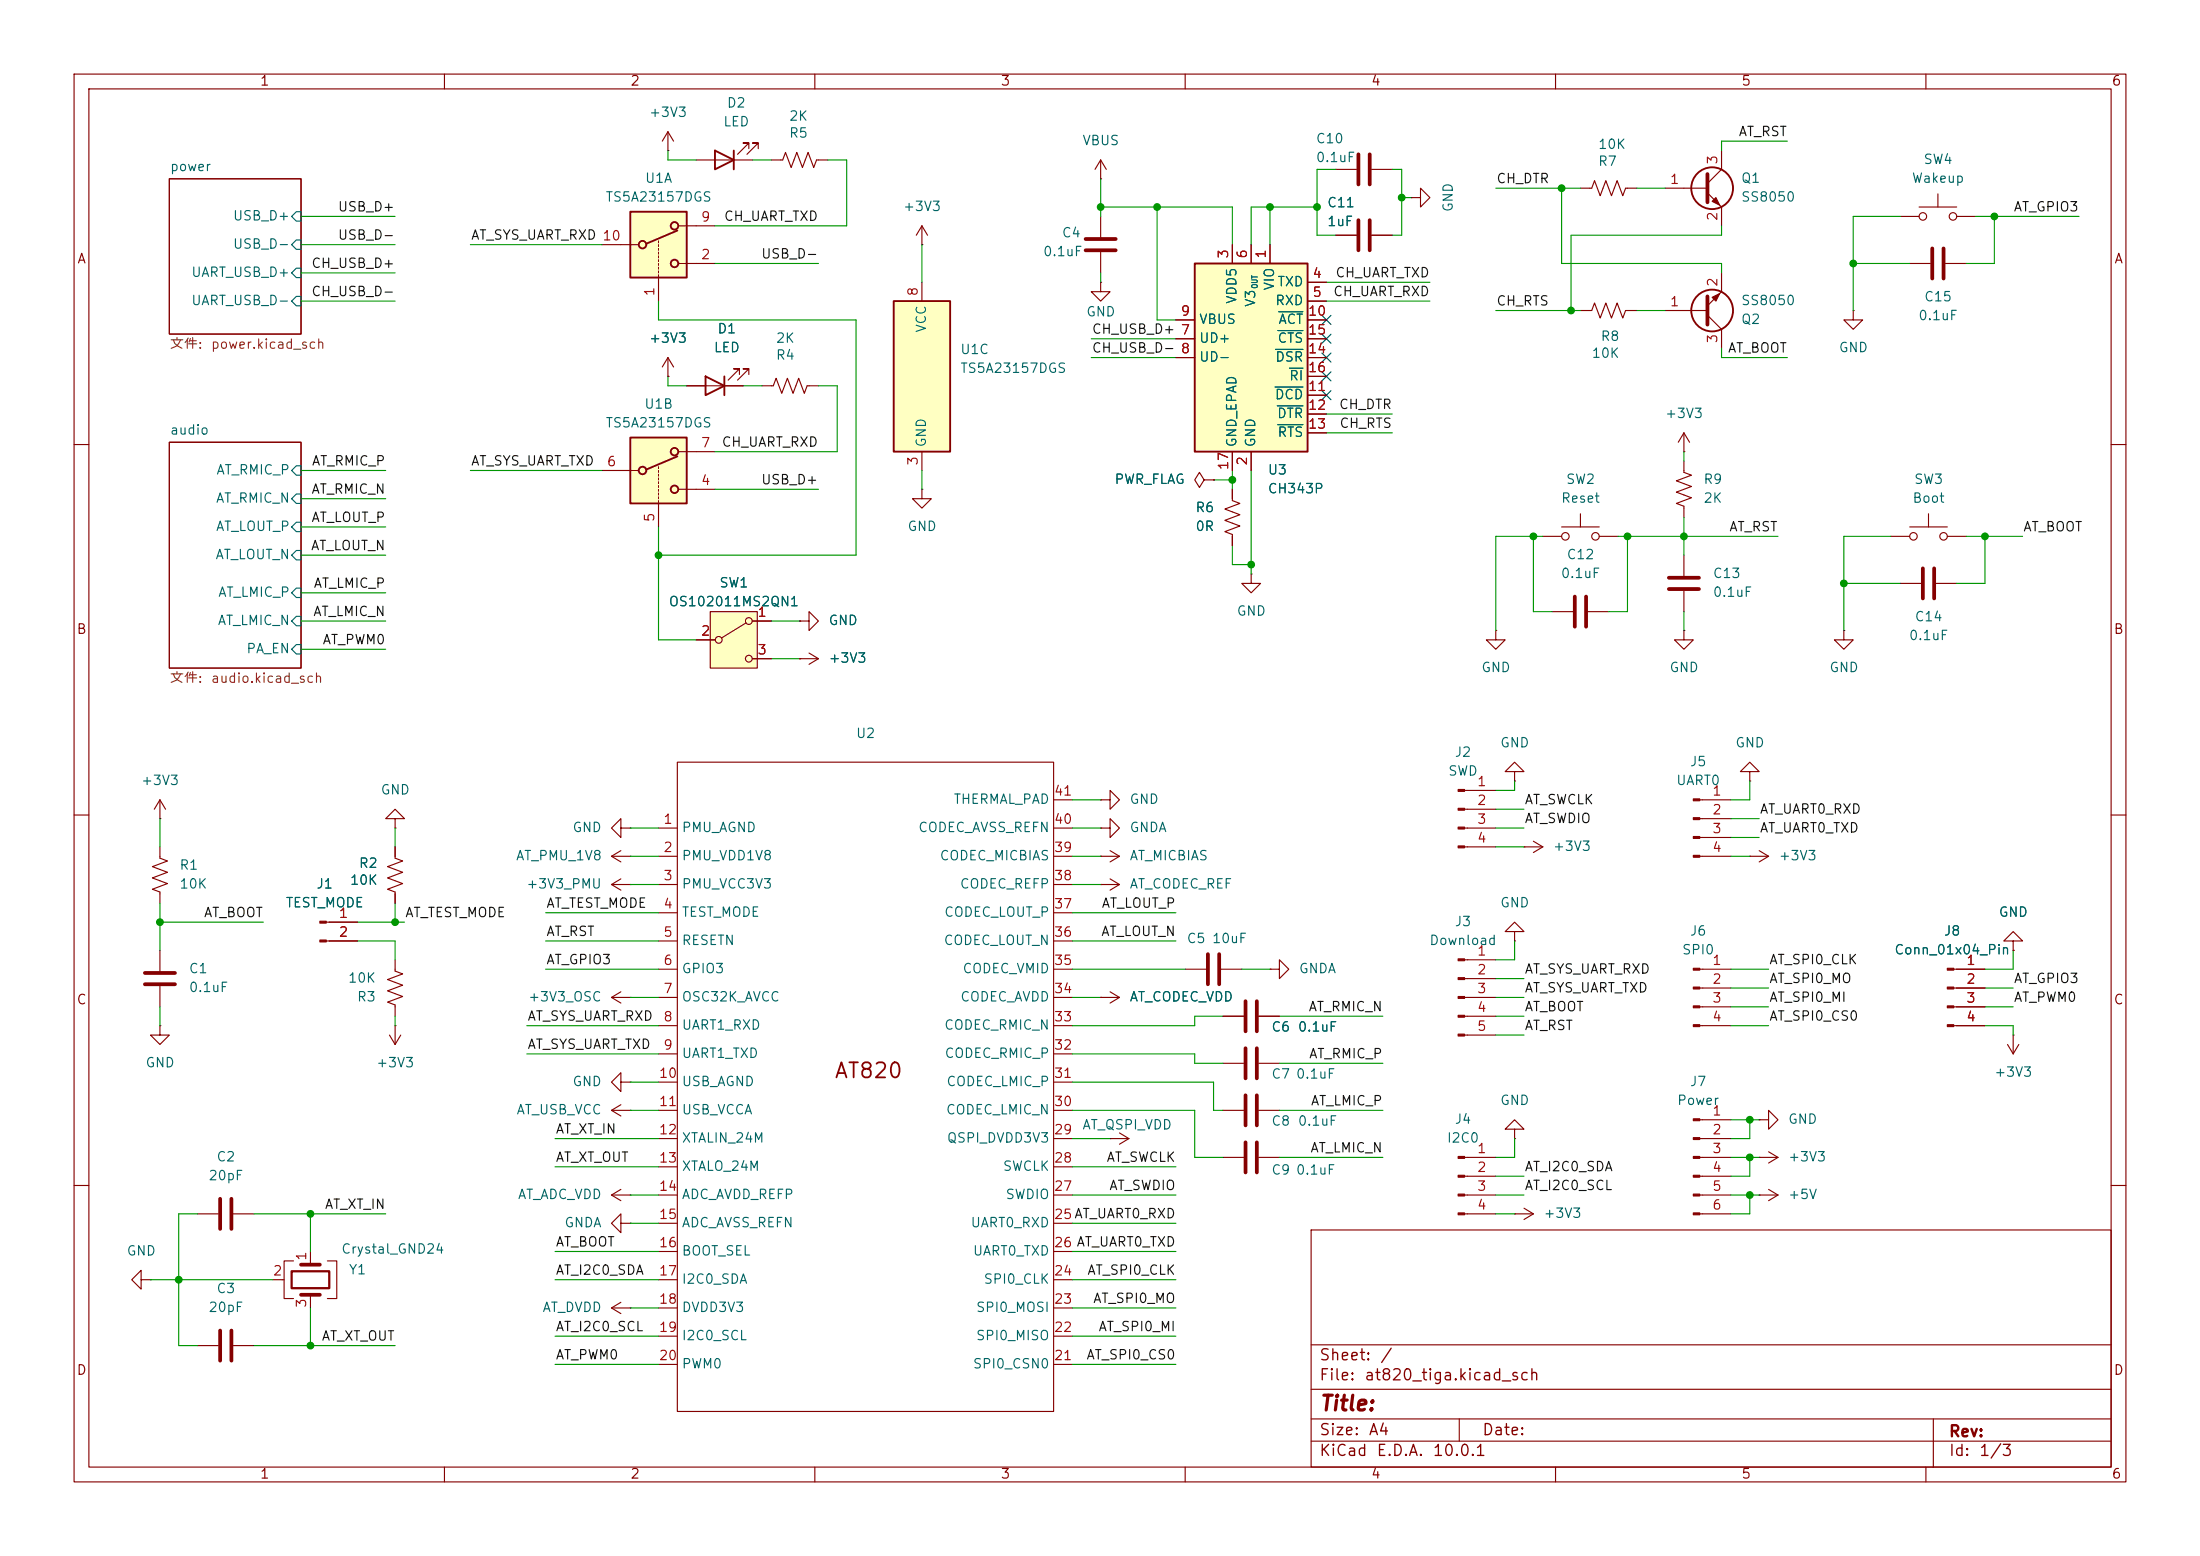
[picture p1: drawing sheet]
<svg xmlns="http://www.w3.org/2000/svg" width="297mm" height="210mm" viewBox="0 0 297 210" stroke-linecap="round" stroke-linejoin="round" font-family="sans-serif">
<g fill="none" stroke="#840000" stroke-width=".15">
<path d="M10 10h277v190h-277zM12 12h273v186h-273zM60 10v2M110 10v2M160 10v2M210 10v2M260 10v2M22.9 24.1h17.7v21h-17.7zM22.9 59.7h17.7v30.5h-17.7zM10 60h2M285 60h2M10 110h2"/>
<path d="M285 110h2M10 160h2M177 166h108v32h-108zM285 160h2M60 198v2M110 198v2M160 198v2M177 194.5h108M177 191.5h108M177 187.5h108M177 181.5h108M197 191.5v3"/>
<path d="M210 198v2M260 198v2M261 191.5v6.5"/>
</g>
<path d="M39.4 29.2l.6-.6h.6v1.2h-.6zM39.4 33l.6-.6h.6v1.3h-.6zM39.4 36.8l.6-.6h.6v1.3h-.6zM39.4 40.6l.6-.6h.6v1.3h-.6zM39.4 67.3l.6-.6h.6v1.2h-.6zM39.4 71.1l.6-.6h.6v1.3h-.6zM40 62.9h.6v1.2h-.6l-.6-.6zM40 74.3h.6v1.3h-.6l-.6-.7zM39.4 80l.6-.6h.6v1.2h-.6zM40 83.2h.6v1.3h-.6l-.6-.7zM40 87h.6v1.3h-.6l-.6-.7z" fill="none" stroke="#006464" stroke-width=".15"/>
<path d="M120.6 40.6h7.7v20.4h-7.7z" fill="#ffffc2"/>
<path d="M120.6 40.6h7.7v20.4h-7.7z" fill="none" stroke="#840000" stroke-width=".25"/>
<g fill="none" stroke="#840000" stroke-width=".15">
<path d="M124.5 38.1v2.5M124.5 61v2.5M21.6 110.5h.1M21.6 114.3v1.5l1 .4-2 .8 2 .7-2 .8 2 .8-2 .7 1 .4v1.5M21.6 108l-.8 1.2M21.6 108l.8 1.2M21.6 108v2.5M53.3 110.5h1.3l-1.3-1.3-1.2 1.3h1.2v1.3M53.3 111.8h.1M53.3 114.3v1.5l1.1 .4-2.1 .8 2.1 .7-2.1 .8 2.1 .8-2.1 .7 1 .4v1.5M82.5 115.6l1.3 .7M82.5 115.6h2.6"/>
<path d="M82.5 119.4l1.3 .7M82.5 119.4h2.6M83.8 111.8v-1.3l-1.3 1.3 1.3 1.2v-1.2h1.3M83.8 114.8l-1.3 .8M83.8 118.6l-1.3 .8M85.1 111.8h.1M85.1 115.6h.1M85.1 119.4h.1M148.6 119.4h.1M148.6 108h1.3v-1.3l1.2 1.3-1.2 1.2v-1.2M148.6 108h.1M148.6 115.6h.1"/>
<path d="M148.6 111.8h1.3v-1.3l1.2 1.3-1.2 1.2v-1.2M148.6 111.8h.1M148.6 115.6h2.5M148.6 119.4h2.5M149.9 118.6l1.2 .8M149.9 114.8l1.2 .8M151.1 119.4l-1.2 .7M151.1 115.6l-1.2 .7M44 124.5h4.3M44 127h4.3M52.6 139.7l.7 1.3M53.3 138.4h.1"/>
<path d="M53.3 129.5v1.6l1.1 .3-2.1 .8 2.1 .8-2.1 .7 2.1 .8-2.1 .8 1 .3v1.6M53.3 138.4v2.6M54.1 139.7l-.8 1.3M160 130.8h2.8M164.8 130.8h2.8M165.1 137.2h2.8M169.9 137.2h2.8M263.8 130.8h4.2M263.8 133.4h4.2M263.8 135.9h4.2M263.8 138.4h4.2M271.8 139.7h.1"/>
<path d="M271.8 127h1.2l-1.2-1.3-1.3 1.3h1.3v1.3M271.8 128.3h.1M271.8 139.7v2.5M82.5 149.9l1.3 .7M82.5 149.9h2.6M83.8 146.1v-1.3l-1.3 1.3 1.3 1.2v-1.2h1.3M83.8 149.1l-1.3 .8M85.1 146.1h.1M85.1 149.9h.1M165.1 149.9h2.8M169.9 149.9h2.8M271 141l.8 1.2"/>
<path d="M272.5 141l-.7 1.2M83.8 165.1v-1.3l-1.3 1.3 1.3 1.3v-1.3h1.3M85.1 165.1h.1M237.5 161.3h.1M237.5 161.3h2.5M238.8 160.5l1.2 .8M240 161.3l-1.2 .8M26.7 181.6h2.8M31.5 181.6h2.8"/>
</g>
<g fill="#840000" stroke="#840000" stroke-width=".15">
<path d="M262.9 130.7h.9v.2h-.9z"/>
<path d="M262.9 133.2h.9v.3h-.9z"/>
<path d="M262.9 135.8h.9v.2h-.9z"/>
<path d="M262.9 138.3h.9v.3h-.9z"/>
<path d="M43.2 124.3h.8v.3h-.8z"/>
<path d="M43.2 126.9h.8v.2h-.8z"/>
</g>
<path d="M163.1 128.8v4M164.6 128.8v4M168.1 135.1v4.1M169.7 135.1v4.1M168.1 147.8v4.1M169.7 147.8v4.1M29.7 179.6v4M31.2 179.6v4" fill="none" stroke="#840000" stroke-width=".51"/>
<path d="M161.3 35.6h15.2v25.4h-15.2z" fill="#ffffc2"/>
<path d="M161.3 35.6h15.2v25.4h-15.2z" fill="none" stroke="#840000" stroke-width=".25"/>
<g fill="none" stroke="#840000" stroke-width=".15">
<path d="M124.5 33h.1M124.5 30.5l-.8 1.3M124.5 30.5l.7 1.3M124.5 30.5v2.5M148.6 38.1v1.3h1.3l-1.3 1.2-1.3-1.2h1.3M148.6 38.1h.1M148.6 24.1h.1M148.6 21.6v2.5M148.6 29.2v2.8M148.6 34v2.8M148.6 21.6l-.8 1.3M148.6 21.6l.8 1.3"/>
<path d="M166.4 33v2.6M168.9 33v2.6M171.4 33v2.6M176.5 38.1h2.6M102.9 52.1h1.5l.4-1 .7 2 .8-2 .8 2 .7-2 .8 2 .4-1h1.5M158.7 45.7h2.6M158.7 48.3h2.6M158.7 43.2h2.6M176.5 40.6h2.6M176.5 45.7h2.6M176.5 48.3h2.6M176.5 43.2h2.6"/>
<path d="M176.5 53.3h2.6M176.5 55.9h2.6M176.5 58.4h2.6M176.5 50.8h2.6M124.5 66v1.3h1.2l-1.2 1.3-1.3-1.3h1.3M124.5 66h.1M166.4 61v2.5M168.9 77.5v1.2h1.3l-1.3 1.3-1.3-1.3h1.3M168.9 77.5h.1M168.9 61v2.5M208.3 72.4h2.5M210.8 71.1h5.1"/>
<path d="M213.4 69.3v1.8M215.9 72.4h2.5M107.9 83.8h1.3v-1.2l1.3 1.2-1.3 1.3v-1.3M107.9 83.8h.1M107.9 88.9h.1M107.9 88.9h2.6M109.2 88.1l1.3 .8M110.5 88.9l-1.3 .8M201.9 85.1v1.3h1.3l-1.3 1.2-1.2-1.2h1.2M201.9 85.1h.1M209.5 82.6h2.8M214.4 82.6h2.8"/>
<path d="M197.7 106.7h4.2M197.7 109.2h4.2M197.7 111.8h4.2M197.7 114.3h4.2M21.6 138.4v1.3h1.3l-1.3 1.3-1.3-1.3h1.3M21.6 138.4h.1M21.6 128.3v2.8M21.6 133.1v2.8M82.5 134.6h2.6M82.5 134.6l1.3 .8M83.8 133.9l-1.3 .7M85.1 134.6h.1"/>
<path d="M148.6 134.6h.1M148.6 134.6h2.5M149.9 133.9l1.2 .7M151.1 134.6l-1.2 .8M171.4 130.8h1.3v-1.3l1.3 1.3-1.3 1.3v-1.3M171.4 130.8h.1M197.7 134.6h4.2M197.7 129.5h4.2M197.7 132.1h4.2M197.7 137.2h4.2M197.7 139.7h4.2M204.5 125.7h1.2l-1.2-1.2-1.3 1.2h1.3v1.3"/>
<path d="M204.5 127h.1M229.5 130.8h4.2M229.5 133.4h4.2M229.5 135.9h4.2M229.5 138.4h4.2M149.9 153.7h.1M149.9 153.7h2.5M151.1 152.9l1.3 .8M152.4 153.7l-1.3 .7M165.1 143.5h2.8M165.1 156.2h2.8M169.9 143.5h2.8"/>
<path d="M169.9 156.2h2.8M197.7 156.2h4.2M197.7 158.8h4.2M204.5 152.4h1.2l-1.2-1.3-1.3 1.3h1.3v1.3M204.5 153.7h.1M229.5 156.2h4.2M229.5 151.1h4.2M229.5 153.7h4.2M229.5 158.8h4.2M19 172.7v-1.2l-1.2 1.2 1.2 1.3v-1.3h1.3M20.3 172.7h.1M82.5 161.3l1.3 .8"/>
<path d="M82.5 161.3h2.6M82.5 176.5l1.3 .8M82.5 176.5h2.6M83.8 160.5l-1.3 .8M83.8 175.8l-1.3 .7M85.1 161.3h.1M85.1 176.5h.1M197.7 161.3h4.2M197.7 163.8h4.2M204.5 163.8h.1M204.5 163.8h2.5M205.7 163.1l1.3 .7"/>
<path d="M207 163.8l-1.3 .8M229.5 161.3h4.2M229.5 163.8h4.2"/>
<circle cx="211.3" cy="72.4" r=".51"/>
<circle cx="215.4" cy="72.4" r=".51"/>
</g>
<path d="M172.1 52.2h3.8M172.2 47.2h3.7M172.4 54.8h3.5M172.5 57.3h3.4M172.5 44.6h3.4M172.6 42.1h3.3M174.1 49.7h1.8" fill="none" stroke="#006464" stroke-width=".15"/>
<path d="M146.6 32.3h4M146.6 33.8h4M212.6 80.5v4.1M214.1 80.5v4.1M19.6 131.3h4M19.6 132.8h4M168.1 141.5v4M168.1 154.2v4M169.7 141.5v4M169.7 154.2v4" fill="none" stroke="#840000" stroke-width=".51"/>
<g fill="#840000" stroke="#840000" stroke-width=".15">
<path d="M196.8 106.6h.9v.2h-.9z"/>
<path d="M196.8 109.1h.9v.2h-.9z"/>
<path d="M196.8 111.6h.9v.3h-.9z"/>
<path d="M196.8 114.2h.9v.2h-.9z"/>
<path d="M196.8 129.4h.9v.3h-.9z"/>
<path d="M196.8 132h.9v.2h-.9z"/>
<path d="M196.8 134.5h.9v.2h-.9z"/>
<path d="M196.8 137h.9v.3h-.9z"/>
<path d="M196.8 139.6h.9v.2h-.9z"/>
<path d="M228.6 151h.9v.3h-.9z"/>
<path d="M228.6 153.5h.9v.3h-.9z"/>
<path d="M228.6 156.1h.9v.2h-.9z"/>
<path d="M228.6 158.6h.9v.3h-.9z"/>
<path d="M228.6 161.2h.9v.2h-.9z"/>
<path d="M228.6 163.7h.9v.3h-.9z"/>
<path d="M196.8 156.1h.9v.2h-.9z"/>
<path d="M196.8 158.6h.9v.3h-.9z"/>
<path d="M196.8 161.2h.9v.2h-.9z"/>
<path d="M196.8 163.7h.9v.3h-.9z"/>
<path d="M228.6 130.7h.9v.2h-.9z"/>
<path d="M228.6 133.2h.9v.3h-.9z"/>
<path d="M228.6 135.8h.9v.2h-.9z"/>
<path d="M228.6 138.3h.9v.3h-.9z"/>
</g>
<path d="M95.9 82.6h6.3v7.6h-6.3z" fill="#ffffc2"/>
<g fill="none" stroke="#840000" stroke-width=".15">
<path d="M162.6 64.8l-.7-1-.6 1 .6 1 .7-1h1.2M163.8 64.8h.1M255.3 72.4h2.5M256.5 78.7h2.8M257.8 71.1h5.1M260.3 69.3v1.8M261.4 78.7h2.8M262.9 72.4h2.5M94 86.4h2.5M95.9 82.6h6.3v7.6h-6.3zM100.7 84.1l-3.3 2M101.6 83.8h2.5"/>
<path d="M101.6 88.9h2.5M227.3 85.1v1.3h1.3l-1.3 1.2-1.2-1.2h1.2M227.3 85.1h.1M88.9 115.6h2.5M88.9 111.8h2.5M88.9 119.4h2.5M91.4 102.9h50.8v87.6h-50.8zM142.2 108h2.6M142.2 115.6h2.6M142.2 111.8h2.6M142.2 119.4h2.6M229.5 108h4.2"/>
<path d="M229.5 110.5h4.2M229.5 113h4.2M229.5 115.6h4.2M88.9 123.2h2.5M88.9 127h2.5M88.9 130.8h2.5M88.9 134.6h2.5M88.9 138.4h2.5M142.2 123.2h2.6M142.2 127h2.6M142.2 130.8h2.6M142.2 134.6h2.6"/>
<path d="M142.2 138.4h2.6M88.9 142.2h2.5M88.9 146.1h2.5M88.9 149.9h2.5M88.9 153.7h2.5M88.9 157.5h2.5M142.2 142.2h2.6M142.2 146.1h2.6M142.2 149.9h2.6M142.2 153.7h2.6M142.2 157.5h2.6M88.9 161.3h2.5"/>
<path d="M88.9 165.1h2.5M88.9 168.9h2.5M88.9 172.7h2.5M88.9 176.5h2.5M142.2 161.3h2.6M142.2 165.1h2.6M142.2 168.9h2.6M142.2 172.7h2.6M142.2 176.5h2.6M88.9 180.3h2.5M88.9 184.2h2.5M142.2 180.3h2.6"/>
<path d="M142.2 184.2h2.6"/>
<circle cx="258.3" cy="72.4" r=".51"/>
<circle cx="262.4" cy="72.4" r=".51"/>
<circle cx="97" cy="86.4" r=".46"/>
<circle cx="101.1" cy="88.9" r=".46"/>
<circle cx="101.1" cy="83.8" r=".46"/>
</g>
<g fill="#840000" stroke="#840000" stroke-width=".15">
<path d="M228.6 107.8h.9v.3h-.9z"/>
<path d="M228.6 110.4h.9v.2h-.9z"/>
<path d="M228.6 112.9h.9v.3h-.9z"/>
<path d="M228.6 115.4h.9v.3h-.9z"/>
</g>
<path d="M259.6 76.7v4.1M261.1 76.7v4.1" fill="none" stroke="#840000" stroke-width=".51"/>
<path d="M85.1 28.6h7.6v8.9h-7.6z" fill="#ffffc2"/>
<g fill="none" stroke="#840000" stroke-width=".15">
<path d="M81.3 33h4.8M88.9 32.5v.3M88.9 33v.3M88.9 33.5v.3M88.9 34v.3M88.9 34.5v.3M88.9 35.1v.2M88.9 35.6v.2M88.9 36.1v.2M88.9 36.6v.2M88.9 37.1v.2M88.9 37.6v3"/>
<path d="M91.7 30.5h4.8M91.7 35.6h4.8M90.2 50.8h.1M90.2 48.3l-.8 1.2M90.2 48.3l.7 1.2M90.2 48.3v2.5M92.7 52.1h7.6M99.8 50.5v-.7h-.7h.7l-1.5 1.5M101.1 50.5v-.7h-.8h.8l-1.5 1.5M227.3 74.9v2.8M227.3 79.8v2.8M248.9 85.1v1.3h1.3l-1.3 1.2-1.3-1.2h1.3"/>
<path d="M248.9 85.1h.1M236.2 115.6h.1M236.2 115.6h2.6M237.5 114.8l1.3 .8M238.8 115.6l-1.3 .7"/>
</g>
<g fill="none" stroke="#840000" stroke-width=".25">
<path d="M85.1 28.6h7.6v8.9h-7.6zM91.4 31.1l-4.2 1.8M95.2 50.8l2.6 1.3-2.6 1.2zM97.8 50.8v2.5"/>
<circle cx="86.7" cy="33" r=".51"/>
<circle cx="91.1" cy="30.5" r=".51"/>
<circle cx="91.1" cy="35.6" r=".51"/>
</g>
<path d="M225.3 78h4.1M225.3 79.5h4.1" fill="none" stroke="#840000" stroke-width=".51"/>
<path d="M85.1 59.1h7.6v8.8h-7.6z" fill="#ffffc2"/>
<g fill="none" stroke="#840000" stroke-width=".15">
<path d="M90.2 17.8l-.8 1.3M90.2 17.8l.7 1.3M90.2 17.8v2.5M90.2 20.3h.1M94 21.6h7.6M101.1 20.1v-.8h-.8h.8l-1.5 1.5M102.4 20.1v-.8h-.8h.8l-1.6 1.5M104.1 21.6h1.6l.3-1 .8 2 .8-2 .7 2 .8-2 .8 2 .3-1h1.6M166.4 33v2.6M168.9 33v2.6M171.4 33v2.6M176.5 38.1h2.6"/>
<path d="M180.3 22.9h2.8M180.3 31.8h2.8M185.2 22.9h2.8M185.2 31.8h2.8M190.5 26.7h1.3v-1.3l1.2 1.3-1.2 1.2v-1.2M190.5 26.7h.1M213.4 25.4h1.5l.4-1 .7 2 .8-2 .8 2 .7-2 .8 2 .4-1h1.5M224.8 25.4h5.7M230.5 26l1.9 1.9v2.6M232.4 20.3v2.6l-1.9 1.9M232.4 36.8v2.6l-1.9 1.9M256.5 29.2h2.6"/>
<path d="M257.8 35.6h2.8M259.1 27.9h5.1M261.6 26.2v1.7M262.6 35.6h2.8M264.2 29.2h2.5M90.2 50.8h.1M92.7 52.1h2.5M97.8 52.1h2.5M158.7 45.7h2.6M158.7 48.3h2.6M158.7 43.2h2.6M176.5 40.6h2.6"/>
<path d="M176.5 45.7h2.6M176.5 48.3h2.6M176.5 43.2h2.6M176.5 53.3h2.6M176.5 55.9h2.6M176.5 58.4h2.6M176.5 50.8h2.6M213.4 41.9h1.5l.4-1 .7 2 .8-2 .8 2 .7-2 .8 2 .4-1h1.5M224.8 41.9h5.7M227.3 58.4l-.7 1.3M227.3 58.4l.8 1.3M227.3 58.4v2.6"/>
<path d="M230.5 42.5l1.9 2v2.5M250.2 41.9v1.3h1.3l-1.3 1.3-1.3-1.3h1.3M250.2 41.9h.1M81.3 63.5h4.8M88.9 63v.2M88.9 63.5v.3M88.9 64v.3M88.9 64.5v.3M88.9 65v.3M88.9 65.5v.3M88.9 66v.3M88.9 66.5v.3"/>
<path d="M88.9 67.1v.2M88.9 67.6v.2M88.9 68.1v3M91.7 61h4.8M91.7 66h4.8M163.8 64.8h.1M166.4 66v1.6l1 .3-2 .8 2 .8-2 .7 2 .8-2 .8 1 .3v1.6M166.4 61v2.5M168.9 61v2.5M227.3 61h.1M227.3 62.2v1.6l1 .3-2 .8 2 .8-2 .7 2 .8-2 .7 1 .4v1.6M94 86.4h2.5"/>
<path d="M101.6 83.8h2.5M101.6 88.9h2.5M107.9 83.8h.1M107.9 88.9h.1M53.3 114.3v1.3M204.5 104.1h1.2l-1.2-1.2-1.3 1.2h1.3v1.3M204.5 105.4h.1M205.7 114.3h.1M205.7 114.3h2.6M207 113.5l1.3 .8M208.3 114.3l-1.3 .8M236.2 104.1h1.3l-1.3-1.2-1.3 1.2h1.3v1.3"/>
<path d="M236.2 105.4h.1M44.4 124.5h3.9M44.4 127h3.9M53.3 120.7v1.2M148.6 134.6h.1M165.1 137.2h2.8M169.9 137.2h2.8M264.2 130.8h3.8M264.2 133.4h3.8M264.2 135.9h3.8M264.2 138.4h3.8M271.8 128.3h.1"/>
<path d="M237.5 151.1h1.3v-1.2l1.2 1.2-1.2 1.3v-1.3M237.5 151.1h.1M237.5 156.2h.1M237.5 156.2h2.5M238.8 155.4l1.2 .8M240 156.2l-1.2 .8M26.7 163.8h2.8M31.5 163.8h2.8M36.8 172.7h1.6M39.6 170.2h-1.2v5.1h1.2M41.9 168.9v1.8M41.9 174.8v1.7"/>
<path d="M44.2 170.2h1.3v5.1h-1.3"/>
<circle cx="259.6" cy="29.2" r=".51"/>
<circle cx="263.7" cy="29.2" r=".51"/>
</g>
<g fill="none" stroke="#840000" stroke-width=".25">
<path d="M96.5 20.3l2.6 1.3-2.6 1.3zM99.1 20.3v2.6M85.1 59.1h7.6v8.8h-7.6zM91.4 61.6l-4.2 1.8"/>
<circle cx="231.1" cy="25.4" r="2.82"/>
<circle cx="231.1" cy="41.9" r="2.82"/>
<circle cx="86.7" cy="63.5" r=".51"/>
<circle cx="91.1" cy="66" r=".51"/>
<circle cx="91.1" cy="61" r=".51"/>
</g>
<path d="M183.4 20.8v4.1M183.4 29.7v4.1M184.9 20.8v4.1M184.9 29.7v4.1M230.5 23.5v3.8M260.9 33.5v4.1M262.4 33.5v4.1M230.5 40v3.8M29.7 161.8v4.1M31.2 161.8v4.1M40.6 170.7h2.6M40.6 174.8h2.6" fill="none" stroke="#840000" stroke-width=".51"/>
<g fill="#840000" stroke="#840000" stroke-width=".15">
<path d="M231.1 27.2l.5-.5 .6 1z"/>
<path d="M231.1 40.1l1.1-.5-.6 1z"/>
</g>
<path d="M39.4 171.6h5v2.3h-5z" fill="none" stroke="#840000" stroke-width=".3"/>
<g fill="none" stroke="#009600" stroke-width=".15">
<path d="M241.3 19.1h-8.9v1.2M40.6 33h12.7M40.6 29.2h12.7M40.6 36.8h12.7M63.5 33h17.8M90.2 20.3v1.3h3.8M96.5 35.6h14M101.6 21.6h2.5M111.8 21.6h2.5v8.9h-17.8M124.5 33v5.1M148.6 27.9h17.8v5.1M148.6 24.1v5.1"/>
<path d="M148.6 36.8v1.3M156.2 27.9v15.3h2.5M171.4 27.9v5.1M177.8 27.9h-8.9v5.1M179.1 38.1h13.9M180.3 22.9h-2.5v8.9h2.5M188 22.9h1.2v8.9h-1.2M189.2 26.7h1.3M201.9 25.4h11.5M210.8 25.4v10.2h21.6v1.2M221 25.4h3.8M232.4 30.5v1.3h-20.3v10.1"/>
<path d="M250.2 35.6h7.6M256.5 29.2h-6.3v12.7M266.7 29.2h14M269.2 29.2v6.4h-3.8M40.6 40.6h12.7M88.9 40.6v2.6h26.7v31.7h-26.7M90.2 50.8v1.3h2.5M100.3 52.1h2.6M110.5 52.1h2.5v8.9h-16.5M147.3 48.3h11.4M147.3 45.7h11.4M179.1 40.6h13.9"/>
<path d="M179.1 55.9h8.9M179.1 58.4h8.9M201.9 41.9h11.5M221 41.9h3.8M232.4 47v1.3h8.9M40.6 74.9h11.5M40.6 63.5h11.5M40.6 67.3h11.5M40.6 71.1h11.5M63.5 63.5h17.8M88.9 71.1v15.3h5.1M96.5 66h14"/>
<path d="M124.5 63.5v2.5M163.8 64.8h2.6M166.4 73.7v2.5h2.5M166.4 63.5v2.5M168.9 63.5v14M207 72.4v10.2h2.5M208.3 72.4h-6.4v12.7M218.4 72.4h21.6M219.7 72.4v10.2h-2.5M227.3 61v1.2M227.3 69.9v5M248.9 78.7h7.6"/>
<path d="M255.3 72.4h-6.4v12.7M265.4 72.4h7.6M268 72.4v6.3h-3.8M40.6 83.8h11.5M40.6 80h11.5M40.6 87.6h11.5M104.1 83.8h3.8M104.1 88.9h3.8M227.3 82.6v2.5M21.6 110.5v3.8M53.3 111.8v2.5M85.1 119.4h3.8"/>
<path d="M85.1 111.8h3.8M85.1 115.6h3.8M144.8 119.4h3.8M144.8 111.8h3.8M144.8 108h3.8M144.8 115.6h3.8M201.9 111.8h3.8M201.9 114.3h3.8M201.9 109.2h3.8M204.5 105.4v1.3h-2.6M233.7 115.6h2.5M233.7 110.5h3.8"/>
<path d="M233.7 113h3.8M236.2 105.4v2.6h-2.5M21.6 121.9v6.4M21.6 135.9v2.5M21.6 124.5h14M48.3 127h5v2.5M48.3 124.5h6.3M53.3 121.9v2.6M53.3 137.2v1.2M71.1 138.4h17.8M73.7 127h15.2M73.7 123.2h15.2"/>
<path d="M73.7 130.8h15.2M85.1 134.6h3.8M144.8 127h13.9M144.8 123.2h13.9M144.8 134.6h3.8M144.8 130.8h15.2M165.1 137.2h-3.8v1.2h-16.5M167.6 130.8h3.8M172.7 137.2h14M201.9 134.6h3.8M201.9 137.2h3.8M201.9 139.7h3.8"/>
<path d="M201.9 132.1h3.8M204.5 127v2.5h-2.6M233.7 130.8h5.1M233.7 138.4h5.1M233.7 133.4h5.1M233.7 135.9h5.1M268 138.4h3.8v1.3M268 133.4h3.8M268 135.9h3.8M271.8 128.3v2.5h-3.8M71.1 142.2h17.8M74.9 157.5h14"/>
<path d="M74.9 153.7h14M85.1 149.9h3.8M85.1 146.1h3.8M144.8 157.5h13.9M144.8 153.7h5.1M144.8 149.9h16.5v6.3h3.8M144.8 146.1h19v3.8h1.3M144.8 142.2h16.5v1.3h3.8M172.7 156.2h14M172.7 149.9h14M172.7 143.5h14M201.9 158.8h3.8"/>
<path d="M204.5 153.7v2.5h-2.6M233.7 156.2h3.8M233.7 151.1h3.8M236.2 151.1v2.6h-2.5M236.2 156.2v2.6h-2.5M20.3 172.7h16.5M26.7 163.8h-2.6v17.8h2.6M34.3 163.8h17.8M41.9 163.8v5.1M41.9 176.5v5.1M74.9 168.9h14M74.9 172.7h14"/>
<path d="M85.1 161.3h3.8M85.1 165.1h3.8M85.1 176.5h3.8M144.8 168.9h13.9M144.8 172.7h13.9M144.8 161.3h13.9M144.8 165.1h13.9M144.8 176.5h13.9M201.9 161.3h3.8M201.9 163.8h2.6M233.7 161.3h3.8M236.2 161.3v2.5h-2.5"/>
<path d="M34.3 181.6h19M74.9 184.2h14M74.9 180.3h14M144.8 184.2h13.9M144.8 180.3h13.9"/>
</g>
<path d="M178.5 47.7l1.2 1.2M178.5 45.1l1.2 1.2M178.5 52.7l1.2 1.2M178.5 50.2l1.2 1.2M178.5 42.6l1.2 1.2M179.7 47.7l-1.2 1.2M179.7 45.1l-1.2 1.2M179.7 52.7l-1.2 1.2M179.7 50.2l-1.2 1.2M179.7 42.6l-1.2 1.2" fill="none" stroke="#000084" stroke-width=".15"/>
<path d="M172.1 52.2h3.8M172.2 47.2h3.7M172.4 54.8h3.5M172.5 57.3h3.4M172.5 44.6h3.4M172.6 42.1h3.3M174.1 49.7h1.8" fill="none" stroke="#006464" stroke-width=".15"/>
<g fill="#009600" stroke="#009600" stroke-width=".14">
<circle cx="21.6" cy="124.5" r=".46"/>
<circle cx="53.3" cy="124.5" r=".46"/>
<circle cx="88.9" cy="74.9" r=".46"/>
<circle cx="24.1" cy="172.7" r=".46"/>
<circle cx="41.9" cy="181.6" r=".46"/>
<circle cx="41.9" cy="163.8" r=".46"/>
<circle cx="168.9" cy="76.2" r=".46"/>
<circle cx="166.4" cy="64.8" r=".46"/>
<circle cx="210.8" cy="25.4" r=".46"/>
<circle cx="212.1" cy="41.9" r=".46"/>
<circle cx="219.7" cy="72.4" r=".46"/>
<circle cx="207" cy="72.4" r=".46"/>
<circle cx="227.3" cy="72.4" r=".46"/>
<circle cx="171.4" cy="27.9" r=".46"/>
<circle cx="148.6" cy="27.9" r=".46"/>
<circle cx="189.2" cy="26.7" r=".46"/>
<circle cx="156.2" cy="27.9" r=".46"/>
<circle cx="177.8" cy="27.9" r=".46"/>
<circle cx="236.2" cy="151.1" r=".46"/>
<circle cx="236.2" cy="156.2" r=".46"/>
<circle cx="236.2" cy="161.3" r=".46"/>
<circle cx="248.9" cy="78.7" r=".46"/>
<circle cx="269.2" cy="29.2" r=".46"/>
<circle cx="250.2" cy="35.6" r=".46"/>
<circle cx="268" cy="72.4" r=".46"/>
</g>
<g font-size="2" fill="#840000">
<text x="112.5" y="146">AT820</text>
<text x="178" y="190.9">Title:</text>
</g>
<g font-size="1.5" fill="#840000">
<text x="178" y="184">Sheet:</text>
<text x="186.2" y="184">/</text>
<text x="178" y="186.7">File:</text>
<text x="184.1" y="186.7">at820_tiga.kicad_sch</text>
<text x="178" y="196.9">KiCad</text>
<text x="178" y="194.1">Size:</text>
<text x="184.7" y="194.1">A4</text>
<text x="185.7" y="196.9">E.D.A.</text>
<text x="193.3" y="196.9">10.0.1</text>
<text x="200" y="194.1">Date:</text>
<text x="263" y="194.3">Rev:</text>
<text x="263" y="196.9">Id:</text>
<text x="267.1" y="196.9">1/3</text>
</g>
<g font-size="1.3" fill="#840000">
<text x="35" y="11.9">1</text>
<text x="85" y="11.9">2</text>
<text x="135" y="11.9">3</text>
<text x="185" y="11.9">4</text>
<text x="235" y="11.9">5</text>
<text x="285" y="11.9">6</text>
<text x="10.3" y="35.9">A</text>
<text x="285.3" y="35.9">A</text>
<text x="10.3" y="85.9">B</text>
<text x="285.3" y="85.9">B</text>
<text x="10.3" y="135.9">C</text>
<text x="285.3" y="135.9">C</text>
<text x="10.3" y="185.9">D</text>
<text x="285.3" y="185.9">D</text>
<text x="35" y="199.9">1</text>
<text x="85" y="199.9">2</text>
<text x="135" y="199.9">3</text>
<text x="185" y="199.9">4</text>
<text x="235" y="199.9">5</text>
<text x="285" y="199.9">6</text>
</g>
<g font-size="1.3" fill="#006464">
<text x="87.5" y="16.1">+3V3</text>
<text x="97.6" y="17.4">LED</text>
<text x="98" y="14.8">D2</text>
<text x="106.4" y="16.6">2K</text>
<text x="22.9" y="23.4">power</text>
<text x="106.4" y="18.9">R5</text>
<text x="146" y="19.9">VBUS</text>
<text x="177.6" y="19.7">C10</text>
<text x="177.6" y="22.2">0.1uF</text>
<text x="215.7" y="22.7">R7</text>
<text x="215.7" y="20.4">10K</text>
<text x="259.6" y="22.5">SW4</text>
<text x="81.7" y="27.5">TS5A23157DGS</text>
<text x="87" y="25">U1A</text>
<text x="121.8" y="28.8">+3V3</text>
<text x="179.1" y="28.3">C11</text>
<text x="196.4" y="28.7" transform="rotate(-90 196.4 28.7)">GND</text>
<text x="235" y="25">Q1</text>
<text x="235" y="27.5">SS8050</text>
<text x="258" y="25">Wakeup</text>
<text x="31.4" y="30.1">USB_D+</text>
<text x="31.4" y="33.9">USB_D-</text>
<text x="140.7" y="34.9">0.1uF</text>
<text x="143.3" y="32.4">C4</text>
<text x="179.1" y="30.8">1uF</text>
<text x="25.7" y="37.7">UART_USB_D+</text>
<text x="25.7" y="41.5">UART_USB_D-</text>
<text x="167.2" y="41.1" transform="rotate(-90 167.2 41.1)">VDD5</text>
<text x="169.8" y="41.5" transform="rotate(-90 169.8 41.5)">V3</text>
<text x="172.1" y="41.5">RXD</text>
<text x="172.3" y="39.3" transform="rotate(-90 172.3 39.3)">VIO</text>
<text x="172.4" y="39">TXD</text>
<text x="235" y="41.5">SS8050</text>
<text x="259.7" y="41">C15</text>
<text x="87.5" y="46.6">+3V3</text>
<text x="96.3" y="47.9">LED</text>
<text x="96.8" y="45.3">D1</text>
<text x="104.7" y="46.6">2K</text>
<text x="125.3" y="45" transform="rotate(-90 125.3 45)">VCC</text>
<text x="146.6" y="43">GND</text>
<text x="161.8" y="46.6">UD+</text>
<text x="161.8" y="44">VBUS</text>
<text x="172.4" y="46.6">CTS</text>
<text x="172.5" y="44">ACT</text>
<text x="216" y="46.3">R8</text>
<text x="235" y="44">Q2</text>
<text x="248.2" y="47.9">GND</text>
<text x="258.9" y="43.5">0.1uF</text>
<text x="104.7" y="48.9">R4</text>
<text x="129.5" y="48.1">U1C</text>
<text x="129.5" y="50.6">TS5A23157DGS</text>
<text x="161.8" y="49.1">UD-</text>
<text x="172.1" y="49.1">DSR</text>
<text x="173.9" y="51.7">RI</text>
<text x="214.8" y="48.6">10K</text>
<text x="22.9" y="59">audio</text>
<text x="81.7" y="58">TS5A23157DGS</text>
<text x="86.9" y="55.5">U1B</text>
<text x="172" y="54.2">DCD</text>
<text x="172.3" y="56.7">DTR</text>
<text x="172.4" y="59.3">RTS</text>
<text x="224.7" y="56.7">+3V3</text>
<text x="29.1" y="64.4">AT_RMIC_P</text>
<text x="125.3" y="60.5" transform="rotate(-90 125.3 60.5)">GND</text>
<text x="150.4" y="65.6">PWR_FLAG</text>
<text x="167.2" y="60.5" transform="rotate(-90 167.2 60.5)">GND_EPAD</text>
<text x="169.8" y="60.5" transform="rotate(-90 169.8 60.5)">GND</text>
<text x="171.1" y="64.4">U3</text>
<text x="211.3" y="65.6">SW2</text>
<text x="229.9" y="65.6">R9</text>
<text x="258.3" y="65.6">SW3</text>
<text x="29.1" y="68.2">AT_RMIC_N</text>
<text x="29.1" y="72">AT_LOUT_P</text>
<text x="122.4" y="72">GND</text>
<text x="161.3" y="69.4">R6</text>
<text x="161.3" y="72">0R</text>
<text x="171.1" y="66.9">CH343P</text>
<text x="210.7" y="68.2">Reset</text>
<text x="229.9" y="68.2">2K</text>
<text x="258.1" y="68.2">Boot</text>
<text x="29" y="75.8">AT_LOUT_N</text>
<text x="211.4" y="75.8">C12</text>
<text x="29.4" y="80.9">AT_LMIC_P</text>
<text x="90.2" y="82.1">OS102011MS2QN1</text>
<text x="97" y="79.6">SW1</text>
<text x="166.9" y="83.4">GND</text>
<text x="210.6" y="78.3">0.1uF</text>
<text x="231.1" y="78.3">C13</text>
<text x="231.1" y="80.9">0.1uF</text>
<text x="29.3" y="84.7">AT_LMIC_N</text>
<text x="33.2" y="88.5">PA_EN</text>
<text x="111.8" y="84.7">GND</text>
<text x="111.8" y="89.8">+3V3</text>
<text x="257.6" y="86.7">0.1uF</text>
<text x="258.4" y="84.2">C14</text>
<text x="199.9" y="91">GND</text>
<text x="225.3" y="91">GND</text>
<text x="246.9" y="91">GND</text>
<text x="115.5" y="99.9">U2</text>
<text x="202.4" y="101.2">GND</text>
<text x="234.2" y="101.2">GND</text>
<text x="18.9" y="106.3">+3V3</text>
<text x="51.3" y="107.5">GND</text>
<text x="195.4" y="105">SWD</text>
<text x="196.3" y="102.5">J2</text>
<text x="226.2" y="106.3">UART0</text>
<text x="228" y="103.7">J5</text>
<text x="77.2" y="112.6">GND</text>
<text x="91.9" y="112.6">PMU_AGND</text>
<text x="123.9" y="112.6">CODEC_AVSS_REFN</text>
<text x="128.6" y="108.8">THERMAL_PAD</text>
<text x="152.4" y="108.8">GND</text>
<text x="152.4" y="112.6">GNDA</text>
<text x="24.1" y="117.7">R1</text>
<text x="47.2" y="119.7">10K</text>
<text x="48.4" y="117.4">R2</text>
<text x="69.6" y="116.4">AT_PMU_1V8</text>
<text x="91.9" y="116.4">PMU_VDD1V8</text>
<text x="126.8" y="116.4">CODEC_MICBIAS</text>
<text x="152.4" y="116.4">AT_MICBIAS</text>
<text x="209.6" y="115.2">+3V3</text>
<text x="240" y="116.4">+3V3</text>
<text x="24.1" y="120.2">10K</text>
<text x="38.5" y="122.8">TEST_MODE</text>
<text x="42.6" y="120.2">J1</text>
<text x="71" y="120.2">+3V3_PMU</text>
<text x="91.9" y="120.2">PMU_VCC3V3</text>
<text x="91.9" y="124.1">TEST_MODE</text>
<text x="127.4" y="124.1">CODEC_LOUT_P</text>
<text x="129.5" y="120.2">CODEC_REFP</text>
<text x="152.4" y="120.2">AT_CODEC_REF</text>
<text x="196.3" y="125.3">J3</text>
<text x="202.4" y="122.8">GND</text>
<text x="269.7" y="124.1">GND</text>
<text x="25.4" y="131.7">C1</text>
<text x="91.9" y="127.9">RESETN</text>
<text x="91.9" y="131.7">GPIO3</text>
<text x="127.3" y="127.9">CODEC_LOUT_N</text>
<text x="129.9" y="131.7">CODEC_VMID</text>
<text x="160.1" y="127.6">C5</text>
<text x="163.5" y="127.6">10uF</text>
<text x="175.3" y="131.7">GNDA</text>
<text x="192.9" y="127.9">Download</text>
<text x="227" y="129.1">SPI0</text>
<text x="228" y="126.6">J6</text>
<text x="255.7" y="129.1">Conn_01x04_Pin</text>
<text x="262.3" y="126.6">J8</text>
<text x="25.4" y="134.2">0.1uF</text>
<text x="46.9" y="132.9">10K</text>
<text x="48.1" y="135.5">R3</text>
<text x="71.2" y="135.5">+3V3_OSC</text>
<text x="91.9" y="135.5">OSC32K_AVCC</text>
<text x="129.6" y="135.5">CODEC_AVDD</text>
<text x="152.4" y="135.5">AT_CODEC_VDD</text>
<text x="91.9" y="139.3">UART1_RXD</text>
<text x="91.9" y="143.1">UART1_TXD</text>
<text x="127.4" y="139.3">CODEC_RMIC_N</text>
<text x="127.4" y="143.1">CODEC_RMIC_P</text>
<text x="171.6" y="139.5">C6</text>
<text x="175.1" y="139.5">0.1uF</text>
<text x="19.6" y="144.4">GND</text>
<text x="50.7" y="144.4">+3V3</text>
<text x="77.2" y="146.9">GND</text>
<text x="91.9" y="146.9">USB_AGND</text>
<text x="127.7" y="146.9">CODEC_LMIC_P</text>
<text x="171.6" y="145.9">C7</text>
<text x="174.9" y="145.9">0.1uF</text>
<text x="202.4" y="149.5">GND</text>
<text x="226.3" y="149.5">Power</text>
<text x="228" y="146.9">J7</text>
<text x="269.1" y="145.6">+3V3</text>
<text x="69.6" y="150.7">AT_USB_VCC</text>
<text x="91.9" y="150.7">USB_VCCA</text>
<text x="91.9" y="154.5">XTALIN_24M</text>
<text x="127.6" y="150.7">CODEC_LMIC_N</text>
<text x="127.7" y="154.5">QSPI_DVDD3V3</text>
<text x="146" y="152.8">AT_QSPI_VDD</text>
<text x="171.6" y="152.2">C8</text>
<text x="175.1" y="152.2">0.1uF</text>
<text x="195.2" y="154.5">I2C0</text>
<text x="196.3" y="152">J4</text>
<text x="241.3" y="152">GND</text>
<text x="28.1" y="159.6">20pF</text>
<text x="29.1" y="157.1">C2</text>
<text x="91.9" y="158.3">XTALO_24M</text>
<text x="135.3" y="158.3">SWCLK</text>
<text x="171.6" y="158.9">C9</text>
<text x="174.9" y="158.9">0.1uF</text>
<text x="241.3" y="157.1">+3V3</text>
<text x="69.8" y="162.2">AT_ADC_VDD</text>
<text x="76.1" y="166">GNDA</text>
<text x="91.9" y="162.2">ADC_AVDD_REFP</text>
<text x="91.9" y="166">ADC_AVSS_REFN</text>
<text x="130.9" y="166">UART0_RXD</text>
<text x="135.7" y="162.2">SWDIO</text>
<text x="208.3" y="164.7">+3V3</text>
<text x="241.3" y="162.2">+5V</text>
<text x="17" y="169.8">GND</text>
<text x="46" y="169.5">Crystal_GND24</text>
<text x="47" y="172.3">Y1</text>
<text x="91.9" y="169.8">BOOT_SEL</text>
<text x="91.9" y="173.6">I2C0_SDA</text>
<text x="131.2" y="169.8">UART0_TXD</text>
<text x="132.7" y="173.6">SPI0_CLK</text>
<text x="28.1" y="177.4">20pF</text>
<text x="29.1" y="174.9">C3</text>
<text x="73.1" y="177.4">AT_DVDD</text>
<text x="91.9" y="177.4">DVDD3V3</text>
<text x="131.7" y="177.4">SPI0_MOSI</text>
<text x="91.9" y="181.2">I2C0_SCL</text>
<text x="91.9" y="185">PWM0</text>
<text x="131.2" y="185">SPI0_CSN0</text>
<text x="131.7" y="181.2">SPI0_MISO</text>
</g>
<g font-size="1.3" fill="#a90000">
<text x="232.2" y="22.3" transform="rotate(-90 232.2 22.3)">3</text>
<text x="225.4" y="25.1">1</text>
<text x="232.2" y="29.9" transform="rotate(-90 232.2 29.9)">2</text>
<text x="94.5" y="35.3">2</text>
<text x="94.5" y="30.2">9</text>
<text x="166.1" y="35" transform="rotate(-90 166.1 35)">3</text>
<text x="168.7" y="35" transform="rotate(-90 168.7 35)">6</text>
<text x="171.2" y="35" transform="rotate(-90 171.2 35)">1</text>
<text x="88.6" y="40.1" transform="rotate(-90 88.6 40.1)">1</text>
<text x="124.2" y="40.1" transform="rotate(-90 124.2 40.1)">8</text>
<text x="177.1" y="37.8">4</text>
<text x="177.1" y="40.4">5</text>
<text x="225.4" y="41.7">1</text>
<text x="232.2" y="38.8" transform="rotate(-90 232.2 38.8)">2</text>
<text x="159.3" y="42.9">9</text>
<text x="159.3" y="45.5">7</text>
<text x="176.5" y="42.9">10</text>
<text x="176.5" y="45.5">15</text>
<text x="232.2" y="46.4" transform="rotate(-90 232.2 46.4)">3</text>
<text x="159.3" y="48">8</text>
<text x="176.5" y="53.1">11</text>
<text x="176.5" y="48">14</text>
<text x="176.5" y="50.5">16</text>
<text x="176.5" y="55.6">12</text>
<text x="176.5" y="58.2">13</text>
<text x="81.8" y="63.2">6</text>
<text x="94.5" y="65.8">4</text>
<text x="94.5" y="60.7">7</text>
<text x="124.2" y="62.9" transform="rotate(-90 124.2 62.9)">3</text>
<text x="166.1" y="63.5" transform="rotate(-90 166.1 63.5)">17</text>
<text x="168.7" y="62.9" transform="rotate(-90 168.7 62.9)">2</text>
<text x="88.6" y="70.6" transform="rotate(-90 88.6 70.6)">5</text>
<text x="102.2" y="83.6">1</text>
<text x="94.5" y="86.1">2</text>
<text x="102.2" y="88.6">3</text>
<text x="142.2" y="107.7">41</text>
<text x="199.3" y="106.4">1</text>
<text x="231.1" y="107.7">1</text>
<text x="89.5" y="111.5">1</text>
<text x="142.2" y="111.5">40</text>
<text x="199.3" y="109">2</text>
<text x="199.3" y="111.5">3</text>
<text x="231.1" y="110.2">2</text>
<text x="231.1" y="112.8">3</text>
<text x="89.5" y="115.3">2</text>
<text x="89.5" y="119.1">3</text>
<text x="142.2" y="119.1">38</text>
<text x="142.2" y="115.3">39</text>
<text x="199.3" y="114">4</text>
<text x="231.1" y="115.3">4</text>
<text x="45.6" y="124.2">1</text>
<text x="89.5" y="122.9">4</text>
<text x="142.2" y="122.9">37</text>
<text x="45.6" y="126.7">2</text>
<text x="89.5" y="126.7">5</text>
<text x="89.5" y="130.6">6</text>
<text x="142.2" y="130.6">35</text>
<text x="142.2" y="126.7">36</text>
<text x="199.3" y="129.3">1</text>
<text x="199.3" y="131.8">2</text>
<text x="231.1" y="130.6">1</text>
<text x="265.4" y="130.6">1</text>
<text x="89.5" y="134.4">7</text>
<text x="142.2" y="134.4">34</text>
<text x="199.3" y="134.4">3</text>
<text x="199.3" y="136.9">4</text>
<text x="231.1" y="133.1">2</text>
<text x="231.1" y="135.6">3</text>
<text x="265.4" y="133.1">2</text>
<text x="265.4" y="135.6">3</text>
<text x="89.5" y="138.2">8</text>
<text x="89.5" y="142">9</text>
<text x="142.2" y="142">32</text>
<text x="142.2" y="138.2">33</text>
<text x="199.3" y="139.4">5</text>
<text x="231.1" y="138.2">4</text>
<text x="265.4" y="138.2">4</text>
<text x="88.9" y="145.8">10</text>
<text x="88.9" y="149.6">11</text>
<text x="142.2" y="149.6">30</text>
<text x="142.2" y="145.8">31</text>
<text x="88.9" y="153.4">12</text>
<text x="142.2" y="153.4">29</text>
<text x="199.3" y="156">1</text>
<text x="231.1" y="150.9">1</text>
<text x="231.1" y="153.4">2</text>
<text x="231.1" y="156">3</text>
<text x="88.9" y="157.2">13</text>
<text x="88.9" y="161">14</text>
<text x="142.2" y="161">27</text>
<text x="142.2" y="157.2">28</text>
<text x="199.3" y="158.5">2</text>
<text x="199.3" y="161">3</text>
<text x="231.1" y="158.5">4</text>
<text x="231.1" y="161">5</text>
<text x="88.9" y="164.8">15</text>
<text x="142.2" y="164.8">25AT_UART0_RXD</text>
<text x="199.3" y="163.6">4</text>
<text x="231.1" y="163.6">6</text>
<text x="36.8" y="172.5">2</text>
<text x="41.7" y="170.3" transform="rotate(-90 41.7 170.3)">1</text>
<text x="88.9" y="168.7">16</text>
<text x="88.9" y="172.5">17</text>
<text x="142.2" y="172.5">24</text>
<text x="142.2" y="168.7">26 AT_UART0_TXD</text>
<text x="41.7" y="176.6" transform="rotate(-90 41.7 176.6)">3</text>
<text x="88.9" y="176.3">18</text>
<text x="142.2" y="176.3">23</text>
<text x="88.9" y="180.1">19</text>
<text x="88.9" y="183.9">20</text>
<text x="142.2" y="183.9">21</text>
<text x="142.2" y="180.1">22</text>
</g>
<g font-size="1.3" fill="#0f0f0f">
<text x="234.6" y="18.7">AT_RST</text>
<text x="45.5" y="28.9">USB_D+</text>
<text x="201.9" y="25.1">CH_DTR</text>
<text x="271.8" y="28.9">AT_GPIO3</text>
<text x="45.5" y="32.7">USB_D-</text>
<text x="63.5" y="32.7">AT_SYS_UART_RXD 10</text>
<text x="97.6" y="30.1">CH_UART_TXD</text>
<text x="102.7" y="35.2">USB_D-</text>
<text x="41.9" y="36.5">CH_USB_D+</text>
<text x="41.9" y="40.3">CH_USB_D-</text>
<text x="179.9" y="40.3">CH_UART_RXD</text>
<text x="180.2" y="37.8">CH_UART_TXD</text>
<text x="201.9" y="41.6">CH_RTS</text>
<text x="147.3" y="47.9">CH_USB_D- 8</text>
<text x="147.3" y="45.4">CH_USB_D+ 7</text>
<text x="233.2" y="47.9">AT_BOOT</text>
<text x="180.7" y="55.5">CH_DTR</text>
<text x="180.7" y="58.1">CH_RTS</text>
<text x="42" y="63.2">AT_RMIC_P</text>
<text x="63.5" y="63.2">AT_SYS_UART_TXD</text>
<text x="97.3" y="60.6">CH_UART_RXD</text>
<text x="102.7" y="65.7">USB_D+</text>
<text x="41.9" y="70.8">AT_LOUT_P</text>
<text x="41.9" y="67">AT_RMIC_N</text>
<text x="41.9" y="74.6">AT_LOUT_N</text>
<text x="233.4" y="72">AT_RST</text>
<text x="273" y="72">AT_BOOT</text>
<text x="42.2" y="83.5">AT_LMIC_N</text>
<text x="42.3" y="79.7">AT_LMIC_P</text>
<text x="43.5" y="87.3">AT_PWM0</text>
<text x="205.7" y="111.4">AT_SWDIO</text>
<text x="205.7" y="108.9">AT_SWCLK</text>
<text x="237.5" y="110.1">AT_UART0_RXD</text>
<text x="237.5" y="112.7">AT_UART0_TXD</text>
<text x="27.4" y="124.1">AT_BOOT</text>
<text x="54.6" y="124.1">AT_TEST_MODE</text>
<text x="73.7" y="122.8">AT_TEST_MODE</text>
<text x="148.6" y="122.8">AT_LOUT_P</text>
<text x="73.7" y="126.7">AT_RST</text>
<text x="73.7" y="130.5">AT_GPIO3</text>
<text x="148.6" y="126.7">AT_LOUT_N</text>
<text x="205.7" y="131.7">AT_SYS_UART_RXD</text>
<text x="238.8" y="130.5">AT_SPI0_CLK</text>
<text x="176.6" y="136.8">AT_RMIC_N</text>
<text x="205.7" y="136.8">AT_BOOT</text>
<text x="205.7" y="134.3">AT_SYS_UART_TXD</text>
<text x="238.8" y="133">AT_SPI0_MO</text>
<text x="238.8" y="135.5">AT_SPI0_MI</text>
<text x="271.8" y="135.5">AT_PWM0</text>
<text x="271.8" y="133">AT_GPIO3</text>
<text x="71.1" y="141.9">AT_SYS_UART_TXD</text>
<text x="71.1" y="138.1">AT_SYS_UART_RXD</text>
<text x="176.6" y="143.2">AT_RMIC_P</text>
<text x="205.7" y="139.4">AT_RST</text>
<text x="238.8" y="138.1">AT_SPI0_CS0</text>
<text x="176.9" y="149.5">AT_LMIC_P</text>
<text x="74.9" y="153.3">AT_XT_IN</text>
<text x="176.8" y="155.9">AT_LMIC_N</text>
<text x="74.9" y="157.1">AT_XT_OUT</text>
<text x="149.3" y="157.1">AT_SWCLK</text>
<text x="149.7" y="160.9">AT_SWDIO</text>
<text x="205.7" y="158.4">AT_I2C0_SDA</text>
<text x="205.7" y="160.9">AT_I2C0_SCL</text>
<text x="43.8" y="163.5">AT_XT_IN</text>
<text x="74.9" y="172.4">AT_I2C0_SDA</text>
<text x="74.9" y="168.6">AT_BOOT</text>
<text x="146.7" y="172.4">AT_SPI0_CLK</text>
<text x="74.9" y="180">AT_I2C0_SCL</text>
<text x="147.5" y="176.2">AT_SPI0_MO</text>
<text x="148.2" y="180">AT_SPI0_MI</text>
<text x="43.3" y="181.3">AT_XT_OUT</text>
<text x="74.9" y="183.8">AT_PWM0</text>
<text x="146.6" y="183.8">AT_SPI0_CS0</text>
</g>
<g font-size="1.3" fill="#725600">
<text x="22.9" y="47.4">文件:</text>
<text x="28.4" y="47.4">power.kicad_sch</text>
<text x="22.9" y="92.5">文件:</text>
<text x="28.4" y="92.5">audio.kicad_sch</text>
</g>
<text font-size=".8" fill="#006464" x="170" y="39" transform="rotate(-90 170 39)">OUT</text>
</svg>
